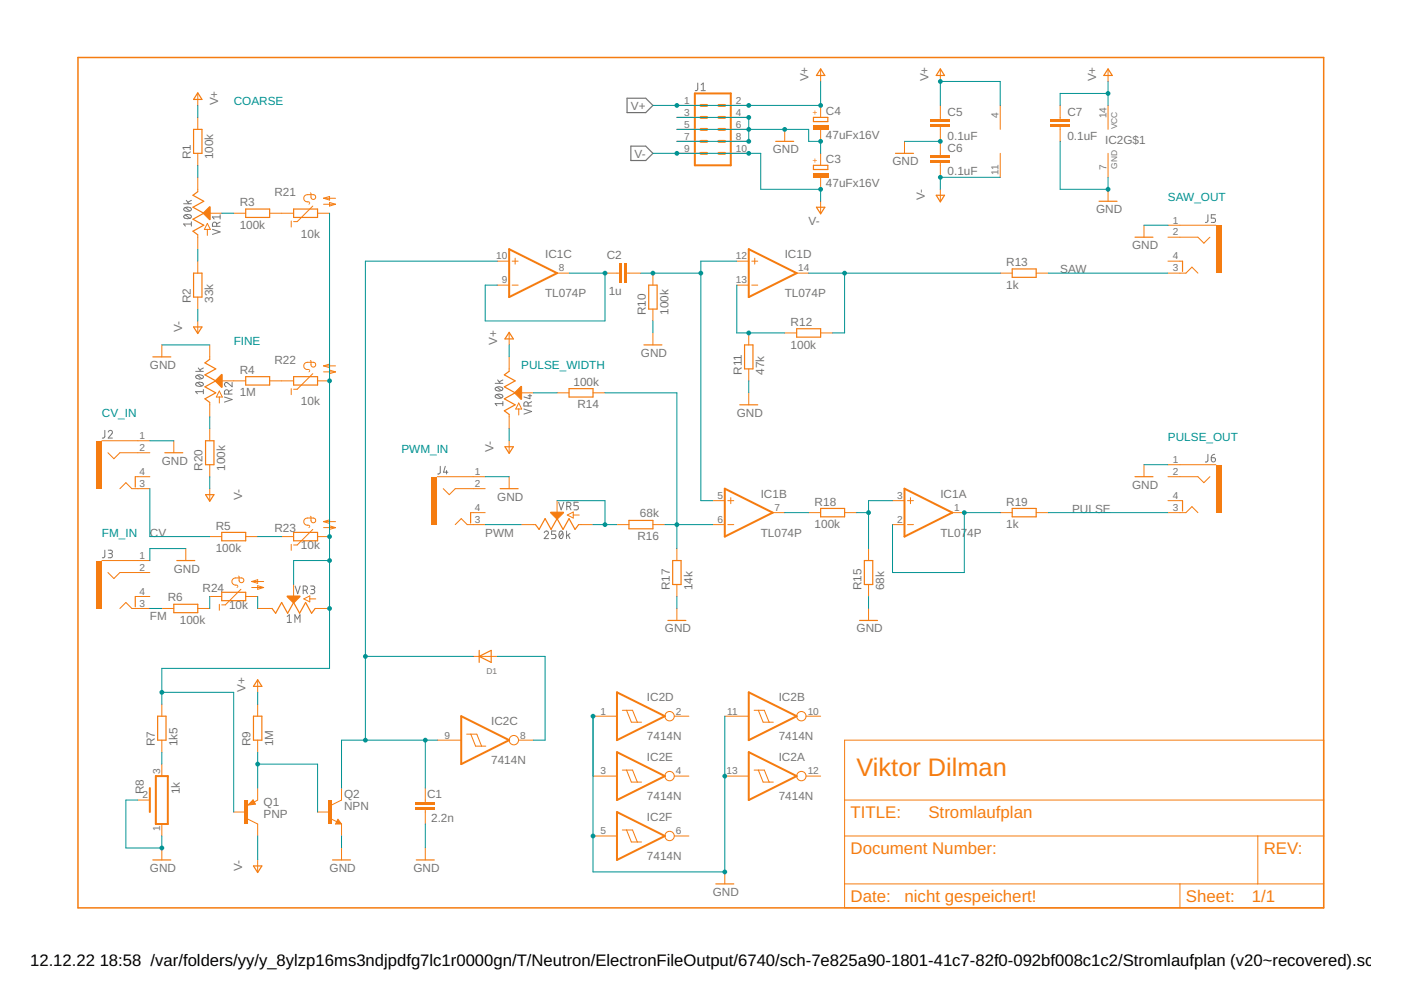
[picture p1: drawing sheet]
<svg xmlns="http://www.w3.org/2000/svg" width="297mm" height="210mm" viewBox="0 0 297 210" stroke-linecap="round" stroke-linejoin="round" font-family="sans-serif">
<g fill="none" stroke="#757575" stroke-width=".21">
<path d="M147.9 17.6v1.4l-.5 .2M148.7 19.2h.8M148.7 18l.4-.4v1.6M38.9 43.2h1.7M39.1 45.7a1 1 0 0 1 1.5 .2 .97 .97 0 0 1-1.7 0zM39.1 44.1a1 1 0 0 1 1.5 .3 .97 .97 0 0 1-1.7 0zM39.3 45.6l.9 .7M39.3 44l.9 .7M39.5 42.5l.5 .7M40.6 47.5h-1.7l.4 .4M40.6 47v.9M40.6 42.5l-.8 .4"/>
<path d="M45 48.6l1.7 .6-1.7 .5M46 48v-.5a.46 .46 0 0 0-.5-.4 .46 .46 0 0 0-.5 .4v.5h1.7M46.7 47.1l-.7 .4M46.7 46h-1.7l.4 .4M46.7 45.5v.9M256.1 45.5v1.4l-.5 .3M257.7 45.5h-.9v.7h.5a.47 .47 0 0 1 .4 .5 .47 .47 0 0 1-.4 .5h-.5M41.5 78.7h1.6M41.6 79.7a1.04 1.04 0 0 1 1.5 .2 .95 .95 0 0 1-1.6 0zM41.8 79.5l1 .8M42 78l.6 .7M43.1 78l-.7 .4"/>
<path d="M22.2 91.2v1.4l-.5 .3M22.9 91.6a.44 .44 0 0 1 .7-.3 .44 .44 0 0 1 .1 .7l-.8 .9h.9M41.6 81.2a1.04 1.04 0 0 1 1.5 .3 .95 .95 0 0 1-1.6 0zM41.8 81.1l1 .7M43.1 83h-1.6l.3 .5M43.1 82.6v.9M47.6 84.2l1.6 .5-1.6 .6M48.5 83.5v-.4a.46 .46 0 0 0-.5-.5 .46 .46 0 0 0-.4 .5v.4h1.6M49.2 81.1v.9l-.9-.8a.45 .45 0 0 0-.7 .2 .45 .45 0 0 0 .3 .6M49.2 82.6l-.7 .4M93.3 98.9v1.4l-.5 .2M94.4 98.9l-.4 1.2h1"/>
<path d="M94.7 99.8v.7M105 81.3h1.6M105.1 83.8a1.06 1.06 0 0 1 1.5 .2 .95 .95 0 0 1-1.6 0zM105.1 82.2a1.06 1.06 0 0 1 1.5 .2 .95 .95 0 0 1-1.6 0zM105.3 83.7l1 .7M105.3 82.1l1 .7M105.5 80.6l.6 .7M106.6 85.6h-1.6l.3 .4M106.6 85.1v.9M106.6 80.6l-.8 .4M111.1 86.7l1.6 .5-1.6 .6M112 86.1v-.5a.44 .44 0 0 0-.5-.4 .44 .44 0 0 0-.4 .4v.5h1.6"/>
<path d="M112 83.9h.7M112.4 83.6v.9l-1.3-.3M112.7 85.2l-.7 .3M256.1 96.3v1.4l-.5 .3M256.8 97h.5a.45 .45 0 0 1 .4 .5 .45 .45 0 0 1-.5 .4 .45 .45 0 0 1-.4-.4zM257.5 96.3l-.6 .3-.1 .4M22.2 116.6v1.4l-.5 .3M22.9 116.6h.6a.36 .36 0 0 1 .3 .4 .36 .36 0 0 1-.3 .4h-.4M23.4 117.4a.44 .44 0 0 1 .4 .4 .44 .44 0 0 1-.4 .5h-.5M115.4 112.9a.44 .44 0 0 1 .6-.3 .44 .44 0 0 1 .1 .7l-.7 .9h.9M117.9 112.6h-1v.7h.6a.45 .45 0 0 1 .4 .4 .45 .45 0 0 1-.4 .5h-.6M118.4 106.5l.6 1.6 .5-1.6"/>
<path d="M118.7 112.7l.3-.1a.95 .95 0 0 1 0 1.6 1 1 0 0 1-.3-1.5zM119.3 112.9l-.7 .9M120.1 112.6v1.6M120.2 107.4h.4a.44 .44 0 0 0 .5-.5 .44 .44 0 0 0-.5-.4h-.4v1.6M120.4 113.4l.4 .8M120.7 107.4l.4 .7M120.8 113.1l-.7 .6M122.6 106.5h-.9v.7h.6a.45 .45 0 0 1 .3 .5 .45 .45 0 0 1-.3 .4h-.6M60.9 130.7l.4-.4v1.7M60.9 132h.9M62.5 132v-1.7l.6 1 .5-1v1.7M62.6 124.2l.5 1.7 .5-1.7"/>
<path d="M64.3 125.2h.4a.46 .46 0 0 0 .5-.5 .46 .46 0 0 0-.5-.5h-.4v1.7M64.8 125.2l.4 .7M65.8 124.2h.6a.37 .37 0 0 1 .3 .4 .37 .37 0 0 1-.3 .4h-.4M66.3 125a.44 .44 0 0 1 .4 .4 .44 .44 0 0 1-.4 .5h-.5"/>
</g>
<path d="M132.9 20.8h4l1.5 1.6-1.5 1.5h-4zM133.8 31h3.1l1.5 1.5-1.5 1.5h-3.1z" fill="none" stroke="#757575" stroke-width=".25"/>
<path d="M16.5 12.2h264.1v180.3h-264.1z" fill="none" stroke="#f57c10" stroke-width=".32"/>
<g fill="none" stroke="#f57c10" stroke-width=".21">
<path d="M41.9 24.9v2.5M41.9 32.5v2.6M41.9 37.6v3M41.9 49.8v3M41.9 55.4v2.5M44 47.4l.6 1.2h-1.3zM44 48.6v1.3M44.5 45.2h2.5M49.6 45.2h2.5M57.2 45.2h2.5M34.3 73.1v2.6M41.9 63v2.5"/>
<path d="M44.5 73.1v3.1M44.5 85.3v3.1M46.5 82.9l.6 1.3h-1.2zM46.5 84.2v1.2M47 80.8h5.1M57.2 80.8h2.5M44.5 113.8h2.5M52.1 113.8h2.5M34.3 129h2.6M41.9 129h2.6M54.6 129h3.1M62.3 123.9v2.6"/>
<path d="M64.4 127l1.3-.7v1.3zM65.7 127h1.3M66.8 129h3.1M34.3 149.3v2.5M34.3 156.9v2.6M179.1 156.9h101.5v35.6h-101.5zM29.2 169.6h2.6M34.3 162v2.5M34.3 174.7v2.5M34.3 179.8v2.5M52.6 173.7l2 1M53.7 169.6l.5 .9-1.6 .2z"/>
<path d="M54.6 169.6l-.7 .5M179.1 177.2h101.5M179.1 169.6h101.5M266.7 177.2v10.2M179.1 187.4h101.5M250.2 187.4v5.1"/>
</g>
<g fill="none" stroke="#f57c10" stroke-width=".25">
<path d="M41 27.4h1.8v5.1h-1.8zM41 57.9h1.8v5.1h-1.8zM41.9 40.6l-1 .8 2.3 1.3-2.3 1.2 2.3 1.3-2.3 1.3 2.3 1.3-2.3 1.2 1 .8M52.1 44.3h5.1v1.8h-5.1zM32.4 75.7h3.8M44.5 76.2l-1 .7 2.2 1.3-2.2 1.3 2.2 1.3-2.2 1.2 2.2 1.3-2.2 1.3 1 .7M52.1 79.9h5.1v1.7h-5.1zM47 112.9h5.1v1.8h-5.1zM36.9 128.1h5v1.8h-5zM57.7 129l.7 1 1.3-2.3 1.3 2.3 1.3-2.3 1.2 2.3 1.3-2.3 1.3 2.3 .7-1M33.4 151.8h1.8v5.1h-1.8zM53.6 170.3h-.4l.4-.3 .3 .4-1 .1 .7-.7 .4 .6"/>
<path d="M32.4 182.3h3.8"/>
</g>
<g fill="#f57c10" stroke="#f57c10" stroke-width=".21">
<path d="M43.1 45.2l1.3-1.4 .2 .1v2.6l-.2 .1z" fill-rule="evenodd"/>
<path d="M45.6 80.8l1.4-1.4h.1v2.7h-.1z" fill-rule="evenodd"/>
<path d="M60.9 126.4h2.7v.1l-1.4 1.4-1.3-1.4z" fill-rule="evenodd"/>
</g>
<path d="M31.8 167.1v5.1M33 164.5h2.6v10.2h-2.6z" fill="none" stroke="#f57c10" stroke-width=".42"/>
<path d="M51.8 169.6h.8v5.1h-.8z" fill-rule="evenodd" fill="#f57c10"/>
<path d="M51.8 169.6h.8v5.1h-.8zM51.8 169.6v5.1h.8v-5.1z" fill="#f57c10"/>
<path d="M49.6 172.2h2.5M54.6 167.1v2.5M54.6 174.7v2.5M70.2 173.6l1.2 .6M71.6 173.7l.8 1h-1.3zM72.4 169.6l-2 1" fill="none" stroke="#f57c10" stroke-width=".21"/>
<path d="M71.6 174.2l.2 .3h-.4l.2-.6 .6 .7h-.8" fill="none" stroke="#f57c10" stroke-width=".25"/>
<path d="M69.6 169.6h.8v5.1h-.8z" fill-rule="evenodd" fill="#f57c10"/>
<path d="M69.6 169.6h.8v5.1h-.8zM69.6 169.6v5.1h.8v-5.1z" fill="#f57c10"/>
<g fill="none" stroke="#f57c10" stroke-width=".21">
<path d="M41.9 19.8v2.6M105.4 55.4h2.5M108.6 55.4h1.3M109.2 54.7v1.3M118.1 57.9h2.5M138.4 57.9v2.6M156.2 55.4h2.5M159.4 55.4h1.3M160 54.7v1.3M168.9 57.9h2.5M212.1 57.9h2.5M219.7 57.9h2.5"/>
<path d="M41.9 68.1v2.5M105.4 60.5h2.5M108.6 60.5h1.3M138.4 65.5v2.6M156.2 60.5h2.5M158.7 70.6v2.5M158.7 78.2v2.6M159.4 60.5h1.3M166.4 70.6h2.5M174 70.6h2.5M158.7 83.3v2.5M44.5 103.6v2.6"/>
<path d="M151.1 106.2h2.6M151.1 111.2h2.6M154.3 106.2h1.3M154.3 111.2h1.3M154.9 105.5v1.3M163.8 108.7h2.6M100.3 139.2h5.1M54.6 144.3v2.5M54.6 149.3v2.5M54.6 156.9v2.6M92.7 156.9h5.1M98.9 155.7h2.2l1 2.5"/>
<path d="M99.8 155.7l1 2.5h2.2M109.9 156.9h3.1M67.3 172.2h2.6M72.4 167.1v2.5M72.4 174.7v2.5M72.4 179.8v2.5M90.2 169.6v.5M90.2 171.7v.5M54.6 182.3v2.6"/>
<circle cx="108.9" cy="156.9" r=".99"/>
</g>
<path d="M107.9 52.8l10.2 5.1-10.2 5.1zM158.7 52.8l10.2 5.1-10.2 5.1zM153.7 103.6l10.1 5.1-10.1 5.1zM97.8 151.8l10.1 5.1-10.1 5.1z" fill="none" stroke="#f57c10" stroke-width=".42"/>
<g fill="none" stroke="#f57c10" stroke-width=".25">
<path d="M41.9 19.7l.9 1.4h-1.8zM214.6 57h5.1v1.8h-5.1zM41 69.3h1.8l-.9 1.4zM137.5 60.5h1.8v5h-1.8zM157.9 73.1h1.7v5.1h-1.7zM168.9 69.7h5.1v1.8h-5.1zM156.8 85.8h3.9M43.6 104.9h1.8l-.9 1.4zM101.6 139.2l2.5-1.3v2.5zM101.6 137.9v2.5M53.7 151.8h1.8v5.1h-1.8zM54.6 144.1l.9 1.4h-1.8z"/>
<path d="M53.7 183.6h1.8l-.9 1.4zM70.5 182.3h3.8"/>
</g>
<g fill="#f57c10">
<path d="M88.1 170.1h4.1v.5h-4.1z" fill-rule="evenodd"/>
<path d="M88.1 171.2h4.1v.5h-4.1z" fill-rule="evenodd"/>
</g>
<g fill="#f57c10">
<path d="M88.1 170.1h4.1v.5h-4.1zM88.1 170.1v.5h4.1v-.5z"/>
<path d="M88.1 171.2h4.1v.5h-4.1zM88.1 171.2v.5h4.1v-.5z"/>
</g>
<path d="M130.8 57.9h.5M132.8 57.9h.5M90.2 167.1v2.5M90.2 172.2v2.5M90.2 179.8v2.5" fill="none" stroke="#f57c10" stroke-width=".21"/>
<path d="M88.3 182.3h3.8" fill="none" stroke="#f57c10" stroke-width=".25"/>
<g fill="#f57c10">
<path d="M132.3 55.9h.5v4h-.5z" fill-rule="evenodd"/>
<path d="M131.3 55.9h.5v4h-.5z" fill-rule="evenodd"/>
</g>
<g fill="#f57c10">
<path d="M132.3 55.9h.5v4h-.5zM132.3 55.9v4h.5v-4z"/>
<path d="M131.3 55.9h.5v4h-.5zM131.3 55.9v4h.5v-4z"/>
</g>
<g fill="none" stroke="#f57c10" stroke-width=".21">
<path d="M174 14.7v2.6M199.4 14.7v2.6M234.9 14.7v2.6M143.5 32.5h5.1M143.5 30h5.1M143.5 27.4h5.1M143.5 24.9h5.1M143.5 22.4h5.1M153.7 32.5h5M153.7 30h5M153.7 27.4h5M153.7 24.9h5"/>
<path d="M153.7 22.4h5M166.4 27.4v2.6M212.1 22.4v5M212.1 32.5v5.1M234.9 22.4v5M234.9 32.5v5.1M128.3 57.9h2.5M133.3 57.9h2.6M174 42.7v2.5M199.4 40.1v2.6M234.9 40.1v2.6M107.9 70.6v2.5"/>
<path d="M107.9 75.7v3M138.4 70.6v2.5M21.6 93.5h7.6M22.9 96l1.3 1.3 1.2-1.3h3.8M44.5 90.9v2.6M44.5 98.5v2.6M107.9 87.9v3M107.9 93.5v2.5M110 85.4l.6 1.3h-1.3zM110 86.7v1.3M110.5 83.3h2.5M118.1 83.3h2.5"/>
<path d="M125.7 83.3h2.6M25.4 103.6l1.3-1.3 1.3 1.3h1.2M110.5 111.2h3M118.1 106.2v2.5M120.3 109.2l1.2-.6v1.2zM121.5 109.2h1.3M122.7 111.2h3M130.8 111.2h2.5M138.4 111.2h2.6M143.5 116.3v2.6M171.4 108.7h2.6M179.1 108.7h2.5"/>
<path d="M184.1 116.3v2.6M189.2 111.2h2.6M189.2 106.2h2.6M192.4 111.2h1.3M192.4 106.2h1.3M193 105.5v1.3M201.9 108.7h2.5M212.1 108.7h2.5M219.7 108.7h2.5M143.5 123.9v2.6M143.5 129v2.6M184.1 123.9v2.6"/>
<path d="M184.1 129v2.6"/>
</g>
<g fill="none" stroke="#f57c10" stroke-width=".25">
<path d="M174 14.6l.9 1.4h-1.8zM199.4 14.6l.9 1.4h-1.8zM234.9 14.6l.9 1.4h-1.8zM164.5 30h3.8M173.1 43.9h1.8l-.9 1.4zM198.5 41.4h1.8l-.9 1.4zM233 42.7h3.8M107.9 78.7l-1 .8 2.3 1.3-2.3 1.2 2.3 1.3-2.3 1.3 2.3 1.2-2.3 1.3 1 .8M107.9 70.5l.9 1.4h-1.7zM136.5 73.1h3.8M43.6 93.5h1.8v5h-1.8zM107.1 94.7h1.7l-.9 1.4z"/>
<path d="M120.6 82.4h5.1v1.8h-5.1zM113.5 111.2l.8 1 1.3-2.2 1.2 2.2 1.3-2.2 1.3 2.2 1.2-2.2 1.3 2.2 .8-1M133.3 110.3h5.1v1.8h-5.1zM142.6 118.9h1.8v5h-1.8zM174 107.8h5.1v1.8h-5.1zM183.3 118.9h1.7v5h-1.7zM214.6 107.8h5.1v1.8h-5.1zM141.6 131.6h3.8M182.2 131.6h3.9"/>
</g>
<g fill="#f57c10" stroke="#f57c10" stroke-width=".21">
<path d="M109.1 83.3l1.4-1.4 .1 .1v2.6l-.1 .1z" fill-rule="evenodd"/>
<path d="M116.8 108.6h2.7v.1l-1.4 1.4-1.4-1.4z" fill-rule="evenodd"/>
</g>
<path d="M147.3 19.8h7.6v15.3h-7.6zM191.8 103.6l10.1 5.1-10.1 5.1z" fill="none" stroke="#f57c10" stroke-width=".42"/>
<path d="M148.6 27.4h1.3M148.6 30h1.3M148.6 32.5h1.3M148.6 22.4h1.3M148.6 24.9h1.3M152.4 27.4h1.3M152.4 30h1.3M152.4 32.5h1.3M152.4 22.4h1.3M152.4 24.9h1.3" fill="none" stroke="#f57c10" stroke-width=".61"/>
<path d="M20.3 93.5h1.3v10.1h-1.3z" fill-rule="evenodd" fill="#f57c10"/>
<path d="M20.3 93.5h1.3v10.1h-1.3zM20.3 93.5v10.1h1.3v-10.1z" fill="#f57c10"/>
<path d="M29.2 96h2.6M29.2 93.5h2.6M21.6 118.9h7.6M28.7 101.1h3.1M29.2 103.6h2.6M22.9 121.4l1.3 1.3 1.2-1.3h3.8M25.4 129l1.3-1.3 1.3 1.3h1.2" fill="none" stroke="#f57c10" stroke-width=".21"/>
<path d="M28.7 101.1v2.2" fill="none" stroke="#f57c10" stroke-width=".25"/>
<path d="M20.3 118.9h1.3v10.1h-1.3z" fill-rule="evenodd" fill="#f57c10"/>
<path d="M20.3 118.9h1.3v10.1h-1.3zM20.3 118.9v10.1h1.3v-10.1z" fill="#f57c10"/>
<path d="M29.2 118.9h2.6M92.7 101.1h7.6M94 103.6l1.2 1.3 1.3-1.3h3.8M96.5 111.2l1.3-1.2 1.3 1.2h1.2M28.7 126.5h3.1M29.2 121.4h2.6M29.2 129h2.6" fill="none" stroke="#f57c10" stroke-width=".21"/>
<path d="M28.7 126.5v2.2" fill="none" stroke="#f57c10" stroke-width=".25"/>
<path d="M91.4 101.1h1.3v10.1h-1.3z" fill-rule="evenodd" fill="#f57c10"/>
<path d="M91.4 101.1h1.3v10.1h-1.3zM91.4 101.1v10.1h1.3v-10.1z" fill="#f57c10"/>
<path d="M250.2 57.9h1.2l1.3-1.3 1.3 1.3M250.2 50.3h3.8l1.2 1.3 1.3-1.3M250.2 47.8h7.6M99.8 108.7h3.1M100.3 103.6h2.6M100.3 111.2h2.6M100.3 101.1h2.6" fill="none" stroke="#f57c10" stroke-width=".21"/>
<path d="M99.8 108.7v2.2" fill="none" stroke="#f57c10" stroke-width=".25"/>
<path d="M257.8 47.8h1.3v10.1h-1.3z" fill-rule="evenodd" fill="#f57c10"/>
<path d="M257.8 47.8h1.3v10.1h-1.3zM257.8 47.8v10.1h1.3v-10.1z" fill="#f57c10"/>
<path d="M247.6 50.3h2.6M247.6 57.9h2.6M247.6 47.8h2.6M247.6 55.4h3.1M250.2 98.5h7.6M250.2 108.7h1.2l1.3-1.3 1.3 1.3M250.2 101.1h3.8l1.2 1.2 1.3-1.2" fill="none" stroke="#f57c10" stroke-width=".21"/>
<path d="M250.7 55.4v2.2" fill="none" stroke="#f57c10" stroke-width=".25"/>
<path d="M257.8 98.5h1.3v10.2h-1.3z" fill-rule="evenodd" fill="#f57c10"/>
<path d="M257.8 98.5h1.3v10.2h-1.3zM257.8 98.5v10.2h1.3v-10.2z" fill="#f57c10"/>
<g fill="none" stroke="#f57c10" stroke-width=".21">
<path d="M65.2 41.3a.76 .76 0 0 0-.8 .7 .76 .76 0 0 0 .8 .8M68.6 42h2.5M68.6 42l1.3-.3v.7zM68.6 43.3h2.5M69.9 42.9l1.2 .4-1.2 .4zM242.5 47.8v2.5M36.9 93.5v2.5M242.5 98.5v2.6M247.6 98.5h2.6M39.4 116.3v2.6M107.9 101.1v2.5M247.6 101.1h2.6"/>
<path d="M247.6 108.7h2.6M247.6 106.2h3.1"/>
</g>
<path d="M240.6 50.3h3.9M34.9 96h3.9M37.5 118.9h3.8M106 103.6h3.9M240.6 101.1h3.9M250.7 106.2v2.2" fill="none" stroke="#f57c10" stroke-width=".25"/>
<path d="M65.4 42.7a.33 .33 0 0 1 .4 .3 .33 .33 0 0 1-.4 .4l.2-.3z" fill-rule="evenodd" fill="#f57c10"/>
<path d="M65.4 42.7l.4 .4-.3 .3-.1-.2 .2-.1zM65.4 42.7l.2 .4-.2 .1 .1 .2 .3-.3z" fill="#f57c10"/>
<path d="M65.2 41.3h1.2a.5 .5 0 0 1 .5 .5 .5 .5 0 0 1-.5 .5 .5 .5 0 0 1-.5-.5M65.2 42.8h.2" fill="none" stroke="#f57c10" stroke-width=".21"/>
<path d="M65.7 40.8h.2l.1 .2z" fill-rule="evenodd" fill="#f57c10"/>
<path d="M65.7 40.8h.2l.1 .2zM65.7 40.8l.3 .2-.1-.2z" fill="#f57c10"/>
<path d="M59.7 45.2h2.6M61.7 46.9v1.2M65.9 41v.8M66.3 43.7l-3.3 3.3h-.7M67.3 45.2h2.6M65.2 76.8a.76 .76 0 0 0-.8 .8 .76 .76 0 0 0 .8 .7M68.6 77.6h2.5M68.6 77.6l1.3-.4v.8zM68.6 78.8h2.5M69.9 78.5l1.2 .3-1.2 .4z" fill="none" stroke="#f57c10" stroke-width=".21"/>
<path d="M62.3 44.3h5v1.8h-5z" fill="none" stroke="#f57c10" stroke-width=".25"/>
<path d="M65.4 78.3a.33 .33 0 0 1 .4 .3 .33 .33 0 0 1-.4 .3l.2-.3z" fill-rule="evenodd" fill="#f57c10"/>
<path d="M65.4 78.3l.4 .3-.3 .3-.1-.1 .2-.2zM65.4 78.3l.2 .3-.1 .3 .3-.3z" fill="#f57c10"/>
<path d="M65.2 76.8h1.2a.5 .5 0 0 1 .5 .5 .5 .5 0 0 1-.5 .5 .5 .5 0 0 1-.5-.5M65.2 78.3h.2" fill="none" stroke="#f57c10" stroke-width=".21"/>
<path d="M65.7 76.4l.3 .2z" fill-rule="evenodd" fill="#f57c10"/>
<path d="M65.7 76.4l.3 .2zM65.7 76.4l.3 .2z" fill="#f57c10"/>
<path d="M65.9 76.6v.7M66.3 79.2l-3.3 3.3h-.7M59.7 80.8h2.6M61.7 82.4v1.3M67.3 80.8h2.6M65.2 109.8a.76 .76 0 0 0-.8 .8 .76 .76 0 0 0 .8 .8M68.6 110.6h2.5M68.6 110.6l1.3-.4v.8zM68.6 111.9h2.5M69.9 111.5l1.2 .4-1.2 .3z" fill="none" stroke="#f57c10" stroke-width=".21"/>
<path d="M62.3 79.9h5v1.7h-5z" fill="none" stroke="#f57c10" stroke-width=".25"/>
<path d="M65.4 111.3a.34 .34 0 0 1 .4 .3 .34 .34 0 0 1-.4 .4l.2-.4z" fill-rule="evenodd" fill="#f57c10"/>
<path d="M65.4 111.3l.4 .3-.3 .4-.1-.2 .2-.2zM65.4 111.3l.2 .3-.2 .2 .1 .2 .3-.4z" fill="#f57c10"/>
<path d="M65.2 109.8h1.2a.5 .5 0 0 1 .5 .5 .5 .5 0 0 1-.5 .5 .5 .5 0 0 1-.5-.5M65.2 111.4h.2" fill="none" stroke="#f57c10" stroke-width=".21"/>
<path d="M65.7 109.4l.3 .2z" fill-rule="evenodd" fill="#f57c10"/>
<path d="M65.7 109.4l.3 .2zM65.7 109.4l.3 .2z" fill="#f57c10"/>
<path d="M59.7 113.8h2.6M61.7 115.4v1.3M65.9 109.6v.7M66.3 112.2l-3.3 3.3h-.7M67.3 113.8h2.6M49.9 122.5a.76 .76 0 0 0-.7 .8 .76 .76 0 0 0 .7 .8M53.4 123.3h2.5M53.4 123.3l1.2-.4v.8zM53.4 124.6h2.5M54.6 124.2l1.3 .4-1.3 .3z" fill="none" stroke="#f57c10" stroke-width=".21"/>
<path d="M62.3 112.9h5v1.8h-5z" fill="none" stroke="#f57c10" stroke-width=".25"/>
<path d="M50.2 124a.33 .33 0 0 1 .3 .3 .33 .33 0 0 1-.3 .3l.2-.3z" fill-rule="evenodd" fill="#f57c10"/>
<path d="M50.2 124l.3 .3-.3 .3v-.1l.2-.2zM50.2 124l.2 .3-.2 .2v.1l.3-.3z" fill="#f57c10"/>
<path d="M49.9 122.5h1.3a.5 .5 0 0 1 .5 .5 .5 .5 0 0 1-.5 .5 .5 .5 0 0 1-.5-.5M49.9 124.1h.3" fill="none" stroke="#f57c10" stroke-width=".21"/>
<path d="M50.5 122.1h.1l.2 .2z" fill-rule="evenodd" fill="#f57c10"/>
<path d="M50.5 122.1h.1l.2 .2zM50.5 122.1l.3 .2-.2-.2z" fill="#f57c10"/>
<g fill="none" stroke="#f57c10" stroke-width=".21">
<path d="M44.5 126.5h2.5M46.5 128.1v1.3M50.7 122.3v.7M51.1 124.9l-3.3 3.3h-.8M52.1 126.5h2.5M125.7 151.8h5.1M132 150.6h2.1l1 2.5M132.8 150.6l1.1 2.5h2.1M143 151.8h3M153.7 151.8h5M159.9 150.6h2.2l1 2.5M160.8 150.6l1 2.5h2.2"/>
<path d="M170.9 151.8h3.1M125.7 164.5h5.1M125.7 177.2h5.1M132 163.3h2.1l1 2.5M132 176h2.1l1 2.5M132.8 163.3l1.1 2.5h2.1M132.8 176l1.1 2.5h2.1M143 164.5h3M143 177.2h3M153.7 164.5h5M159.9 163.3h2.2l1 2.5M160.8 163.3l1 2.5h2.2"/>
<path d="M170.9 164.5h3.1M153.7 184.9v2.5"/>
<circle cx="142" cy="151.8" r=".99"/>
<circle cx="169.9" cy="151.8" r=".99"/>
<circle cx="142" cy="164.5" r=".99"/>
<circle cx="142" cy="177.2" r=".99"/>
<circle cx="169.9" cy="164.5" r=".99"/>
</g>
<path d="M172.5 35.1h3v.8h-3zM47 125.6h5.1v1.8h-5.1zM151.8 187.4h3.8" fill="none" stroke="#f57c10" stroke-width=".25"/>
<path d="M130.8 146.8l10.2 5-10.2 5.1zM130.8 159.5l10.2 5-10.2 5.1zM158.7 146.8l10.2 5-10.2 5.1zM158.7 159.5l10.2 5-10.2 5.1zM130.8 172.2l10.2 5-10.2 5.1z" fill="none" stroke="#f57c10" stroke-width=".42"/>
<path d="M172.3 36.7h3.3v.9h-3.3z" fill-rule="evenodd" fill="#f57c10"/>
<path d="M172.3 36.7h3.3v.9h-3.3zM172.3 36.7v.9h3.3v-.9z" fill="#f57c10"/>
<path d="M174 32.5v2.6M174 37.6v2.5" fill="none" stroke="#f57c10" stroke-width=".21"/>
<path d="M172.5 24.9h3v.9h-3z" fill="none" stroke="#f57c10" stroke-width=".25"/>
<path d="M172.3 26.5h3.3v.9h-3.3z" fill-rule="evenodd" fill="#f57c10"/>
<path d="M172.3 26.5h3.3v.9h-3.3zM172.3 26.5v.9h3.3v-.9z" fill="#f57c10"/>
<path d="M174 22.4v2.5M174 27.4v2.6M199.4 24.9v.5M199.4 26.9v.5" fill="none" stroke="#f57c10" stroke-width=".21"/>
<g fill="#f57c10">
<path d="M197.3 26.4h4.1v.5h-4.1z" fill-rule="evenodd"/>
<path d="M197.3 25.4h4.1v.5h-4.1z" fill-rule="evenodd"/>
</g>
<g fill="#f57c10">
<path d="M197.3 26.4h4.1v.5h-4.1zM197.3 26.4v.5h4.1v-.5z"/>
<path d="M197.3 25.4h4.1v.5h-4.1zM197.3 25.4v.5h4.1v-.5z"/>
</g>
<path d="M199.4 22.4v2.5M199.4 27.4v2.6M199.4 32.5v.5M199.4 34.5v.6" fill="none" stroke="#f57c10" stroke-width=".21"/>
<g fill="#f57c10">
<path d="M197.3 34h4.1v.5h-4.1z" fill-rule="evenodd"/>
<path d="M197.3 33h4.1v.5h-4.1z" fill-rule="evenodd"/>
</g>
<g fill="#f57c10">
<path d="M197.3 34h4.1v.5h-4.1zM197.3 34v.5h4.1v-.5z"/>
<path d="M197.3 33h4.1v.5h-4.1zM197.3 33v.5h4.1v-.5z"/>
</g>
<path d="M199.4 30v2.5M199.4 35.1v2.5M224.8 24.9v.5M224.8 26.9v.5" fill="none" stroke="#f57c10" stroke-width=".21"/>
<g fill="#f57c10">
<path d="M222.7 26.4h4.1v.5h-4.1z" fill-rule="evenodd"/>
<path d="M222.7 25.4h4.1v.5h-4.1z" fill-rule="evenodd"/>
</g>
<g fill="#f57c10">
<path d="M222.7 26.4h4.1v.5h-4.1zM222.7 26.4v.5h4.1v-.5z"/>
<path d="M222.7 25.4h4.1v.5h-4.1zM222.7 25.4v.5h4.1v-.5z"/>
</g>
<path d="M191.8 30v2.5M224.8 22.4v2.5M224.8 27.4v2.6" fill="none" stroke="#f57c10" stroke-width=".21"/>
<path d="M189.9 32.5h3.8" fill="none" stroke="#f57c10" stroke-width=".25"/>
<path d="M47 45.2h2.6M54.6 159.5v7.6M54.6 162h12.7v10.2" fill="none" stroke="#009292" stroke-width=".21"/>
<circle cx="54.6" cy="162" r=".51" fill="#009292"/>
<path d="M54.1 162a.51 .51 0 0 1 1 0 .51 .51 0 0 1-1 0zM54.1 162a.51 .51 0 0 0 1 0 .51 .51 0 0 0-1 0z" fill="#009292"/>
<path d="M34.3 73.1h10.2M29.2 169.6h-2.5v10.2h7.6v-2.6" fill="none" stroke="#009292" stroke-width=".21"/>
<circle cx="34.3" cy="179.8" r=".51" fill="#009292"/>
<path d="M33.8 179.8a.51 .51 0 0 1 1 0 .51 .51 0 0 1-1 0zM33.8 179.8a.51 .51 0 0 0 1 0 .51 .51 0 0 0-1 0z" fill="#009292"/>
<path d="M224.8 30v10.1h10.1v-2.5M138.4 68.1v2.5M158.7 80.8v2.5M143.5 126.5v2.5M184.1 126.5v2.5M72.4 177.2v2.6M90.2 174.7v5.1" fill="none" stroke="#009292" stroke-width=".21"/>
<circle cx="234.9" cy="40.1" r=".51" fill="#009292"/>
<path d="M234.4 40.1a.51 .51 0 0 1 1 0 .51 .51 0 0 1-1 0zM234.4 40.1a.51 .51 0 0 0 1 0 .51 .51 0 0 0-1 0z" fill="#009292"/>
<path d="M143.5 24.9h15.2v5.1h-15.2M143.5 27.4h22.9" fill="none" stroke="#009292" stroke-width=".21"/>
<g fill="#009292">
<circle cx="158.7" cy="24.9" r=".51"/>
<circle cx="158.7" cy="27.4" r=".51"/>
<circle cx="158.7" cy="30" r=".51"/>
</g>
<g fill="#009292">
<path d="M158.2 24.9a.55 .55 0 0 1 1.1 0 .55 .55 0 0 1-1.1 0zM158.2 24.9a.55 .55 0 0 0 1.1 0 .55 .55 0 0 0-1.1 0z"/>
<path d="M158.2 27.4a.55 .55 0 0 1 1.1 0 .55 .55 0 0 1-1.1 0zM158.2 27.4a.55 .55 0 0 0 1.1 0 .55 .55 0 0 0-1.1 0z"/>
<path d="M158.2 30a.55 .55 0 0 1 1.1 0 .55 .55 0 0 1-1.1 0zM158.2 30a.55 .55 0 0 0 1.1 0 .55 .55 0 0 0-1.1 0z"/>
</g>
<path d="M166.4 27.4h5v2.6" fill="none" stroke="#009292" stroke-width=".21"/>
<circle cx="166.4" cy="27.4" r=".51" fill="#009292"/>
<path d="M165.9 27.4a.51 .51 0 0 1 1 0 .51 .51 0 0 1-1 0zM165.9 27.4a.51 .51 0 0 0 1 0 .51 .51 0 0 0-1 0z" fill="#009292"/>
<path d="M171.4 30h2.6v2.5" fill="none" stroke="#009292" stroke-width=".21"/>
<circle cx="174" cy="30" r=".51" fill="#009292"/>
<path d="M173.5 30a.51 .51 0 0 1 1 0 .51 .51 0 0 1-1 0zM173.5 30a.51 .51 0 0 0 1 0 .51 .51 0 0 0-1 0z" fill="#009292"/>
<path d="M242.5 47.8h5.1M31.8 93.5h5.1M242.5 98.5h5.1M39.4 116.3h-7.6v2.6M102.9 101.1h5M125.7 151.8v33.1h28v-33.1" fill="none" stroke="#009292" stroke-width=".21"/>
<g fill="#009292">
<circle cx="153.7" cy="164.5" r=".51"/>
<circle cx="153.7" cy="184.9" r=".51"/>
<circle cx="125.7" cy="151.8" r=".51"/>
<circle cx="125.7" cy="177.2" r=".51"/>
</g>
<g fill="#009292">
<path d="M153.2 164.5a.51 .51 0 0 1 1 0 .51 .51 0 0 1-1 0zM153.2 164.5a.51 .51 0 0 0 1 0 .51 .51 0 0 0-1 0z"/>
<path d="M153.2 184.9a.51 .51 0 0 1 1 0 .51 .51 0 0 1-1 0zM153.2 184.9a.51 .51 0 0 0 1 0 .51 .51 0 0 0-1 0z"/>
<path d="M125.2 151.8a.51 .51 0 0 1 1 0 .51 .51 0 0 1-1 0zM125.2 151.8a.51 .51 0 0 0 1 0 .51 .51 0 0 0-1 0z"/>
<path d="M125.2 177.2a.51 .51 0 0 1 1 0 .51 .51 0 0 1-1 0zM125.2 177.2a.51 .51 0 0 0 1 0 .51 .51 0 0 0-1 0z"/>
</g>
<path d="M191.8 30h7.6" fill="none" stroke="#009292" stroke-width=".21"/>
<circle cx="199.4" cy="30" r=".51" fill="#009292"/>
<path d="M198.9 30a.51 .51 0 0 1 1 0 .51 .51 0 0 1-1 0zM198.9 30a.51 .51 0 0 0 1 0 .51 .51 0 0 0-1 0z" fill="#009292"/>
<path d="M69.9 45.2v96.5h-35.6v7.6M31.8 103.6v10.2h12.7M69.9 118.9h-7.6v5M31.8 129h2.5M34.3 146.8h15.3v25.4" fill="none" stroke="#009292" stroke-width=".21"/>
<g fill="#009292">
<circle cx="69.9" cy="80.8" r=".51"/>
<circle cx="69.9" cy="113.8" r=".51"/>
<circle cx="69.9" cy="118.9" r=".51"/>
<circle cx="69.9" cy="129" r=".51"/>
<circle cx="34.3" cy="146.8" r=".51"/>
</g>
<g fill="#009292">
<path d="M69.4 80.8a.51 .51 0 0 1 1 0 .51 .51 0 0 1-1 0zM69.4 80.8a.51 .51 0 0 0 1 0 .51 .51 0 0 0-1 0z"/>
<path d="M69.4 113.8a.51 .51 0 0 1 1 0 .51 .51 0 0 1-1 0zM69.4 113.8a.51 .51 0 0 0 1 0 .51 .51 0 0 0-1 0z"/>
<path d="M69.4 118.9a.51 .51 0 0 1 1 0 .51 .51 0 0 1-1 0zM69.4 118.9a.51 .51 0 0 0 1 0 .51 .51 0 0 0-1 0z"/>
<path d="M69.4 129a.51 .51 0 0 1 1 0 .51 .51 0 0 1-1 0zM69.4 129a.51 .51 0 0 0 1 0 .51 .51 0 0 0-1 0z"/>
<path d="M33.8 146.8a.51 .51 0 0 1 1 0 .51 .51 0 0 1-1 0zM33.8 146.8a.51 .51 0 0 0 1 0 .51 .51 0 0 0-1 0z"/>
</g>
<path d="M234.9 17.3v5.1M234.9 19.8h-10.1v2.6M41.9 22.4v2.5M107.9 73.1v2.6M54.6 146.8v2.5" fill="none" stroke="#009292" stroke-width=".21"/>
<circle cx="234.9" cy="19.8" r=".51" fill="#009292"/>
<path d="M234.4 19.8a.51 .51 0 0 1 1 0 .51 .51 0 0 1-1 0zM234.4 19.8a.51 .51 0 0 0 1 0 .51 .51 0 0 0-1 0z" fill="#009292"/>
<path d="M199.4 22.4v-5.1h12.7v5.1" fill="none" stroke="#009292" stroke-width=".21"/>
<circle cx="199.4" cy="17.3" r=".51" fill="#009292"/>
<path d="M198.9 17.3a.51 .51 0 0 1 1 0 .51 .51 0 0 1-1 0zM198.9 17.3a.51 .51 0 0 0 1 0 .51 .51 0 0 0-1 0z" fill="#009292"/>
<path d="M174 17.3v5.1M138.4 22.4h20.3" fill="none" stroke="#009292" stroke-width=".21"/>
<circle cx="143.5" cy="22.4" r=".51" fill="#009292"/>
<path d="M143 22.4a.51 .51 0 0 1 1 0 .51 .51 0 0 1-1 0zM143 22.4a.51 .51 0 0 0 1 0 .51 .51 0 0 0-1 0z" fill="#009292"/>
<path d="M158.7 22.4h15.3" fill="none" stroke="#009292" stroke-width=".21"/>
<g fill="#009292">
<circle cx="158.7" cy="22.4" r=".51"/>
<circle cx="174" cy="22.4" r=".51"/>
</g>
<g fill="#009292">
<path d="M158.2 22.4a.55 .55 0 0 1 1.1 0 .55 .55 0 0 1-1.1 0zM158.2 22.4a.55 .55 0 0 0 1.1 0 .55 .55 0 0 0-1.1 0z"/>
<path d="M173.5 22.4a.51 .51 0 0 1 1 0 .51 .51 0 0 1-1 0zM173.5 22.4a.51 .51 0 0 0 1 0 .51 .51 0 0 0-1 0z"/>
</g>
<path d="M138.4 32.5h20.3M174 40.1v2.6M41.9 65.5v2.6M107.9 90.9v2.6M44.5 101.1v2.5M54.6 177.2v5.1" fill="none" stroke="#009292" stroke-width=".21"/>
<circle cx="143.5" cy="32.5" r=".51" fill="#009292"/>
<path d="M143 32.5a.51 .51 0 0 1 1 0 .51 .51 0 0 1-1 0zM143 32.5a.51 .51 0 0 0 1 0 .51 .51 0 0 0-1 0z" fill="#009292"/>
<path d="M158.7 32.5h2.6v7.6" fill="none" stroke="#009292" stroke-width=".21"/>
<circle cx="158.7" cy="32.5" r=".51" fill="#009292"/>
<path d="M158.2 32.5a.55 .55 0 0 1 1.1 0 .55 .55 0 0 1-1.1 0zM158.2 32.5a.55 .55 0 0 0 1.1 0 .55 .55 0 0 0-1.1 0z" fill="#009292"/>
<path d="M161.3 40.1h12.7" fill="none" stroke="#009292" stroke-width=".21"/>
<circle cx="174" cy="40.1" r=".51" fill="#009292"/>
<path d="M173.5 40.1a.51 .51 0 0 1 1 0 .51 .51 0 0 1-1 0zM173.5 40.1a.51 .51 0 0 0 1 0 .51 .51 0 0 0-1 0z" fill="#009292"/>
<path d="M212.1 37.6h-12.7v2.5" fill="none" stroke="#009292" stroke-width=".21"/>
<circle cx="199.4" cy="37.6" r=".51" fill="#009292"/>
<path d="M198.9 37.6a.51 .51 0 0 1 1 0 .51 .51 0 0 1-1 0zM198.9 37.6a.51 .51 0 0 0 1 0 .51 .51 0 0 0-1 0z" fill="#009292"/>
<path d="M105.4 55.4h-27.9v101.5M77.5 139.2h22.8M105.4 139.2h10.2v17.7h-2.6" fill="none" stroke="#009292" stroke-width=".21"/>
<circle cx="77.5" cy="139.2" r=".51" fill="#009292"/>
<path d="M77 139.2a.51 .51 0 0 1 1 0 .51 .51 0 0 1-1 0zM77 139.2a.51 .51 0 0 0 1 0 .51 .51 0 0 0-1 0z" fill="#009292"/>
<path d="M90.2 156.9v10.2M92.7 156.9h-20.3v10.2" fill="none" stroke="#009292" stroke-width=".21"/>
<g fill="#009292">
<circle cx="90.2" cy="156.9" r=".51"/>
<circle cx="77.5" cy="156.9" r=".51"/>
</g>
<g fill="#009292">
<path d="M89.7 156.9a.51 .51 0 0 1 1 0 .51 .51 0 0 1-1 0zM89.7 156.9a.51 .51 0 0 0 1 0 .51 .51 0 0 0-1 0z"/>
<path d="M77 156.9a.51 .51 0 0 1 1 0 .51 .51 0 0 1-1 0zM77 156.9a.51 .51 0 0 0 1 0 .51 .51 0 0 0-1 0z"/>
</g>
<path d="M156.2 60.5v10.1h10.2" fill="none" stroke="#009292" stroke-width=".21"/>
<circle cx="158.7" cy="70.6" r=".51" fill="#009292"/>
<path d="M158.2 70.6a.55 .55 0 0 1 1.1 0 .55 .55 0 0 1-1.1 0zM158.2 70.6a.55 .55 0 0 0 1.1 0 .55 .55 0 0 0-1.1 0z" fill="#009292"/>
<path d="M171.4 57.9h40.7M179.1 57.9v12.7h-2.6" fill="none" stroke="#009292" stroke-width=".21"/>
<circle cx="179.1" cy="57.9" r=".51" fill="#009292"/>
<path d="M178.6 57.9a.51 .51 0 0 1 1 0 .51 .51 0 0 1-1 0zM178.6 57.9a.51 .51 0 0 0 1 0 .51 .51 0 0 0-1 0z" fill="#009292"/>
<path d="M135.9 57.9h12.7M156.2 55.4h-7.6v50.8h2.5" fill="none" stroke="#009292" stroke-width=".21"/>
<g fill="#009292">
<circle cx="138.4" cy="57.9" r=".51"/>
<circle cx="148.6" cy="57.9" r=".51"/>
</g>
<g fill="#009292">
<path d="M137.9 57.9a.51 .51 0 0 1 1 0 .51 .51 0 0 1-1 0zM137.9 57.9a.51 .51 0 0 0 1 0 .51 .51 0 0 0-1 0z"/>
<path d="M148.1 57.9a.51 .51 0 0 1 1 0 .51 .51 0 0 1-1 0zM148.1 57.9a.51 .51 0 0 0 1 0 .51 .51 0 0 0-1 0z"/>
</g>
<path d="M120.6 57.9h7.7v10.2h-25.4v-7.6h2.5" fill="none" stroke="#009292" stroke-width=".21"/>
<circle cx="128.3" cy="57.9" r=".51" fill="#009292"/>
<path d="M127.8 57.9a.51 .51 0 0 1 1 0 .51 .51 0 0 1-1 0zM127.8 57.9a.51 .51 0 0 0 1 0 .51 .51 0 0 0-1 0z" fill="#009292"/>
<path d="M222.2 57.9h25.4M118.1 106.2h10.2v5M125.7 111.2h5.1" fill="none" stroke="#009292" stroke-width=".21"/>
<circle cx="128.3" cy="111.2" r=".51" fill="#009292"/>
<path d="M127.8 111.2a.51 .51 0 0 1 1 0 .51 .51 0 0 1-1 0zM127.8 111.2a.51 .51 0 0 0 1 0 .51 .51 0 0 0-1 0z" fill="#009292"/>
<path d="M128.3 83.3h15.2v33M141 111.2h10.1" fill="none" stroke="#009292" stroke-width=".21"/>
<circle cx="143.5" cy="111.2" r=".51" fill="#009292"/>
<path d="M143 111.2a.51 .51 0 0 1 1 0 .51 .51 0 0 1-1 0zM143 111.2a.51 .51 0 0 0 1 0 .51 .51 0 0 0-1 0z" fill="#009292"/>
<path d="M113 83.3h5.1M166.4 108.7h5M181.6 108.7h2.5M189.2 106.2h-5.1v10.1" fill="none" stroke="#009292" stroke-width=".21"/>
<circle cx="184.1" cy="108.7" r=".51" fill="#009292"/>
<path d="M183.6 108.7a.55 .55 0 0 1 1.1 0 .55 .55 0 0 1-1.1 0zM183.6 108.7a.55 .55 0 0 0 1.1 0 .55 .55 0 0 0-1.1 0z" fill="#009292"/>
<path d="M212.1 108.7h-7.7v12.7h-15.2v-10.2" fill="none" stroke="#009292" stroke-width=".21"/>
<circle cx="204.4" cy="108.7" r=".51" fill="#009292"/>
<path d="M203.9 108.7a.55 .55 0 0 1 1.1 0 .55 .55 0 0 1-1.1 0zM203.9 108.7a.55 .55 0 0 0 1.1 0 .55 .55 0 0 0-1.1 0z" fill="#009292"/>
<path d="M41.9 35.1v2.5M41.9 52.8v2.6M44.5 88.4v2.5M54.6 113.8h5.1M102.9 111.2h7.6M222.2 108.7h25.4M44.5 126.5v2.5M54.6 126.5v2.5M34.3 159.5v2.5" fill="none" stroke="#009292" stroke-width=".21"/>
<text font-size="5.4" fill="#f57c10" x="181.6" y="164.6">Viktor Dilman</text>
<g font-size="3.6" fill="#f57c10">
<text x="180.3" y="173.4">TITLE:</text>
<text x="196.8" y="173.4">Stromlaufplan</text>
<text x="180.3" y="181.1">Document Number:</text>
<text x="267.9" y="181.1">REV:</text>
<text x="180.3" y="191.2">Date:</text>
<text x="191.8" y="191.2">nicht gespeichert!</text>
<text x="251.4" y="191.2">Sheet:</text>
<text x="265.4" y="191.2">1/1</text>
</g>
<g font-size="3.5">
<text x="6.4" y="204.7">12.12.22</text>
<text x="21.1" y="204.7">18:58 /var/folders/yy/y_8ylzp16ms3ndjpdfg7lc1r0000gn/T/Neutron/ElectronFileOutput/6740/sch-7e825a90-1801-41c7-82f0-092bf008c1c2/Stromlaufplan (v20~recovered).sch (Sh</text>
</g>
<g font-size="2.5" fill="#757575">
<text x="171.4" y="17.3" transform="rotate(-90 171.4 17.3)">V+</text>
<text x="196.8" y="17.3" transform="rotate(-90 196.8 17.3)">V+</text>
<text x="232.4" y="17.3" transform="rotate(-90 232.4 17.3)">V+</text>
<text x="46.2" y="22.4" transform="rotate(-90 46.2 22.4)">V+</text>
<text x="133.8" y="23.2">V+</text>
<text x="175.1" y="29.5">47uFx16V</text>
<text x="175.1" y="24.4">C4</text>
<text x="200.9" y="29.6">0.1uF</text>
<text x="200.9" y="24.5">C5</text>
<text x="226.3" y="29.6">0.1uF</text>
<text x="226.3" y="24.5">C7</text>
<text x="40.4" y="33.8" transform="rotate(-90 40.4 33.8)">R1</text>
<text x="45.2" y="33.8" transform="rotate(-90 45.2 33.8)">100k</text>
<text x="134.6" y="33.4">V-</text>
<text x="163.8" y="32.5">GND</text>
<text x="175.1" y="34.6">C3</text>
<text x="189.2" y="35">GND</text>
<text x="200.9" y="32.1">C6</text>
<text x="234.3" y="30.6">IC2G$1</text>
<text x="58.2" y="41.6">R21</text>
<text x="175.1" y="39.6">47uFx16V</text>
<text x="200.9" y="37.2">0.1uF</text>
<text x="50.8" y="43.7">R3</text>
<text x="171.4" y="47.7">V-</text>
<text x="196.1" y="42.5" transform="rotate(-90 196.1 42.5)">V-</text>
<text x="232.4" y="45.2">GND</text>
<text x="50.8" y="48.5">100k</text>
<text x="63.8" y="50.4">10k</text>
<text x="240" y="52.8">GND</text>
<text x="115.6" y="54.7">IC1C</text>
<text x="128.6" y="55">C2</text>
<text x="166.4" y="54.7">IC1D</text>
<text x="213.3" y="56.4">R13</text>
<text x="224.8" y="57.9">SAW</text>
<text x="40.4" y="64.3" transform="rotate(-90 40.4 64.3)">R2</text>
<text x="45.2" y="64.3" transform="rotate(-90 45.2 64.3)">33k</text>
<text x="115.6" y="63">TL074P</text>
<text x="129.1" y="62.6">1u</text>
<text x="166.4" y="63">TL074P</text>
<text x="213.3" y="61.2">1k</text>
<text x="38.6" y="70.4" transform="rotate(-90 38.6 70.4)">V-</text>
<text x="136.9" y="66.8" transform="rotate(-90 136.9 66.8)">R10</text>
<text x="141.7" y="66.8" transform="rotate(-90 141.7 66.8)">100k</text>
<text x="167.6" y="69.1">R12</text>
<text x="58.2" y="77.2">R22</text>
<text x="105.4" y="73.1" transform="rotate(-90 105.4 73.1)">V+</text>
<text x="135.9" y="75.7">GND</text>
<text x="167.6" y="73.9">100k</text>
<text x="31.8" y="78.2">GND</text>
<text x="50.8" y="79.3">R4</text>
<text x="121.6" y="81.8">100k</text>
<text x="157.2" y="79.5" transform="rotate(-90 157.2 79.5)">R11</text>
<text x="162" y="79.5" transform="rotate(-90 162 79.5)">47k</text>
<text x="50.8" y="84.1">1M</text>
<text x="63.8" y="86">10k</text>
<text x="122.4" y="86.6">R14</text>
<text x="156.2" y="88.4">GND</text>
<text x="104.7" y="95.8" transform="rotate(-90 104.7 95.8)">V-</text>
<text x="34.3" y="98.5">GND</text>
<text x="43" y="99.8" transform="rotate(-90 43 99.8)">R20</text>
<text x="47.8" y="99.8" transform="rotate(-90 47.8 99.8)">100k</text>
<text x="51.3" y="106" transform="rotate(-90 51.3 106)">V-</text>
<text x="105.4" y="106.2">GND</text>
<text x="161.3" y="105.5">IC1B</text>
<text x="172.7" y="107.2">R18</text>
<text x="199.4" y="105.5">IC1A</text>
<text x="213.3" y="107.2">R19</text>
<text x="240" y="103.6">GND</text>
<text x="31.8" y="113.8">CV</text>
<text x="45.7" y="112.3">R5</text>
<text x="58.2" y="112.7">R23</text>
<text x="102.9" y="113.8">PWM</text>
<text x="135.7" y="109.7">68k</text>
<text x="161.3" y="113.8">TL074P</text>
<text x="172.7" y="112">100k</text>
<text x="199.4" y="113.8">TL07</text>
<text x="205.1" y="113.8">4P</text>
<text x="213.3" y="112">1k</text>
<text x="227.3" y="108.7">PULSE</text>
<text x="45.7" y="117.1">100k</text>
<text x="63.8" y="116.4">10k</text>
<text x="135.1" y="114.5">R16</text>
<text x="36.8" y="121.4">GND</text>
<text x="42.9" y="125.4">R24</text>
<text x="142" y="125.2" transform="rotate(-90 142 125.2)">R17</text>
<text x="146.8" y="125.2" transform="rotate(-90 146.8 125.2)">14k</text>
<text x="182.6" y="125.2" transform="rotate(-90 182.6 125.2)">R15</text>
<text x="187.4" y="125.2" transform="rotate(-90 187.4 125.2)">68k</text>
<text x="31.8" y="131.5">FM</text>
<text x="35.6" y="127.5">R6</text>
<text x="48.6" y="129.1">10k</text>
<text x="38.1" y="132.3">100k</text>
<text x="141" y="134.1">GND</text>
<text x="181.6" y="134.1">GND</text>
<text x="52.1" y="146.8" transform="rotate(-90 52.1 146.8)">V+</text>
<text x="137.2" y="148.7">IC2D</text>
<text x="165.1" y="148.7">IC2B</text>
<text x="104.1" y="153.8">IC2C</text>
<text x="32.8" y="158.2" transform="rotate(-90 32.8 158.2)">R7</text>
<text x="37.6" y="158.2" transform="rotate(-90 37.6 158.2)">1k5</text>
<text x="53.1" y="158.2" transform="rotate(-90 53.1 158.2)">R9</text>
<text x="57.9" y="158.2" transform="rotate(-90 57.9 158.2)">1M</text>
<text x="137.2" y="156.9">7414N</text>
<text x="137.2" y="161.4">IC2E</text>
<text x="165.1" y="156.9">7414N</text>
<text x="165.1" y="161.4">IC2A</text>
<text x="104.1" y="162">7414N</text>
<text x="30.5" y="168.4" transform="rotate(-90 30.5 168.4)">R8</text>
<text x="38.1" y="168.4" transform="rotate(-90 38.1 168.4)">1k</text>
<text x="55.9" y="173.4">PNP</text>
<text x="55.9" y="170.9">Q1</text>
<text x="72.9" y="171.7">NPN</text>
<text x="72.9" y="169.2">Q2</text>
<text x="90.5" y="169.3">C1</text>
<text x="137.2" y="169.6">7414N</text>
<text x="165.1" y="169.6">7414N</text>
<text x="91.4" y="174.3">2.2n</text>
<text x="137.2" y="174.1">IC2F</text>
<text x="31.8" y="184.9">GND</text>
<text x="51.3" y="184.7" transform="rotate(-90 51.3 184.7)">V-</text>
<text x="69.9" y="184.9">GND</text>
<text x="87.6" y="184.9">GND</text>
<text x="137.2" y="182.3">7414N</text>
<text x="151.1" y="190">GND</text>
</g>
<g font-size="2.5" fill="#009292">
<text x="49.5" y="22.4">COARSE</text>
<text x="247.6" y="42.7">SAW_OUT</text>
<text x="49.5" y="73.1">FINE</text>
<text x="110.5" y="78.2">PULSE_WIDTH</text>
<text x="21.6" y="88.4">CV_IN</text>
<text x="85.1" y="96">PWM_IN</text>
<text x="247.6" y="93.5">PULSE_OUT</text>
<text x="21.6" y="113.8">FM_IN</text>
</g>
<g font-size="2.1" fill="#757575">
<text x="145.1" y="22">1</text>
<text x="156" y="22">2</text>
<text x="145.1" y="29.6">7</text>
<text x="145.1" y="27.1">5</text>
<text x="145.1" y="24.5">3</text>
<text x="156" y="29.6">8</text>
<text x="156" y="27.1">6</text>
<text x="156" y="24.5">4</text>
<text x="211.7" y="25.1" transform="rotate(-90 211.7 25.1)">4</text>
<text x="234.6" y="25.1" transform="rotate(-90 234.6 25.1)">14</text>
<text x="145.1" y="32.2">9</text>
<text x="156" y="32.2">10</text>
<text x="211.7" y="37.1" transform="rotate(-90 211.7 37.1)">11</text>
<text x="234.6" y="36" transform="rotate(-90 234.6 36)">7</text>
<text x="248.6" y="47.4">1</text>
<text x="248.6" y="49.9">2</text>
<text x="105.2" y="55">10</text>
<text x="118.5" y="57.5">8</text>
<text x="156" y="55">12</text>
<text x="169.3" y="57.5">14</text>
<text x="248.6" y="57.5">3</text>
<text x="248.6" y="55">4</text>
<text x="106.4" y="60.1">9</text>
<text x="156" y="60.1">13</text>
<text x="29.6" y="95.6">2</text>
<text x="29.6" y="93.1">1</text>
<text x="29.6" y="100.7">4</text>
<text x="100.7" y="100.7">1</text>
<text x="248.6" y="100.7">2</text>
<text x="248.6" y="98.2">1</text>
<text x="29.6" y="103.3">3</text>
<text x="100.7" y="103.3">2</text>
<text x="152.1" y="105.8">5</text>
<text x="190.2" y="105.8">3</text>
<text x="248.6" y="105.8">4</text>
<text x="100.7" y="110.9">3</text>
<text x="100.7" y="108.3">4</text>
<text x="152.1" y="110.9">6</text>
<text x="164.2" y="108.3">7</text>
<text x="190.2" y="110.9">2</text>
<text x="202.3" y="108.3">1</text>
<text x="248.6" y="108.3">3</text>
<text x="29.6" y="118.5">1</text>
<text x="29.6" y="121">2</text>
<text x="29.6" y="128.7">3</text>
<text x="29.6" y="126.1">4</text>
<text x="127.3" y="151.5">1</text>
<text x="143.3" y="151.5">2</text>
<text x="154.2" y="151.5">11</text>
<text x="171.2" y="151.5">10</text>
<text x="94.3" y="156.6">9</text>
<text x="110.3" y="156.6">8</text>
<text x="34" y="164.2" transform="rotate(-90 34 164.2)">3</text>
<text x="127.3" y="164.2">3</text>
<text x="143.3" y="164.2">4</text>
<text x="154" y="164.2">13</text>
<text x="171.2" y="164.2">12</text>
<text x="30.2" y="169.3">2</text>
<text x="34" y="176.3" transform="rotate(-90 34 176.3)">1</text>
<text x="127.3" y="176.9">5</text>
<text x="143.3" y="176.9">6</text>
</g>
<g font-size="1.8" fill="#f57c10">
<text x="173.4" y="24.5" transform="rotate(-90 173.4 24.5)">+</text>
<text x="173.4" y="34.6" transform="rotate(-90 173.4 34.6)">+</text>
</g>
<g font-size="1.8" fill="#757575">
<text x="236.8" y="27.4" transform="rotate(-90 236.8 27.4)">VCC</text>
<text x="236.8" y="35.8" transform="rotate(-90 236.8 35.8)">GND</text>
<text x="103.2" y="143">D1</text>
</g>
</svg>
